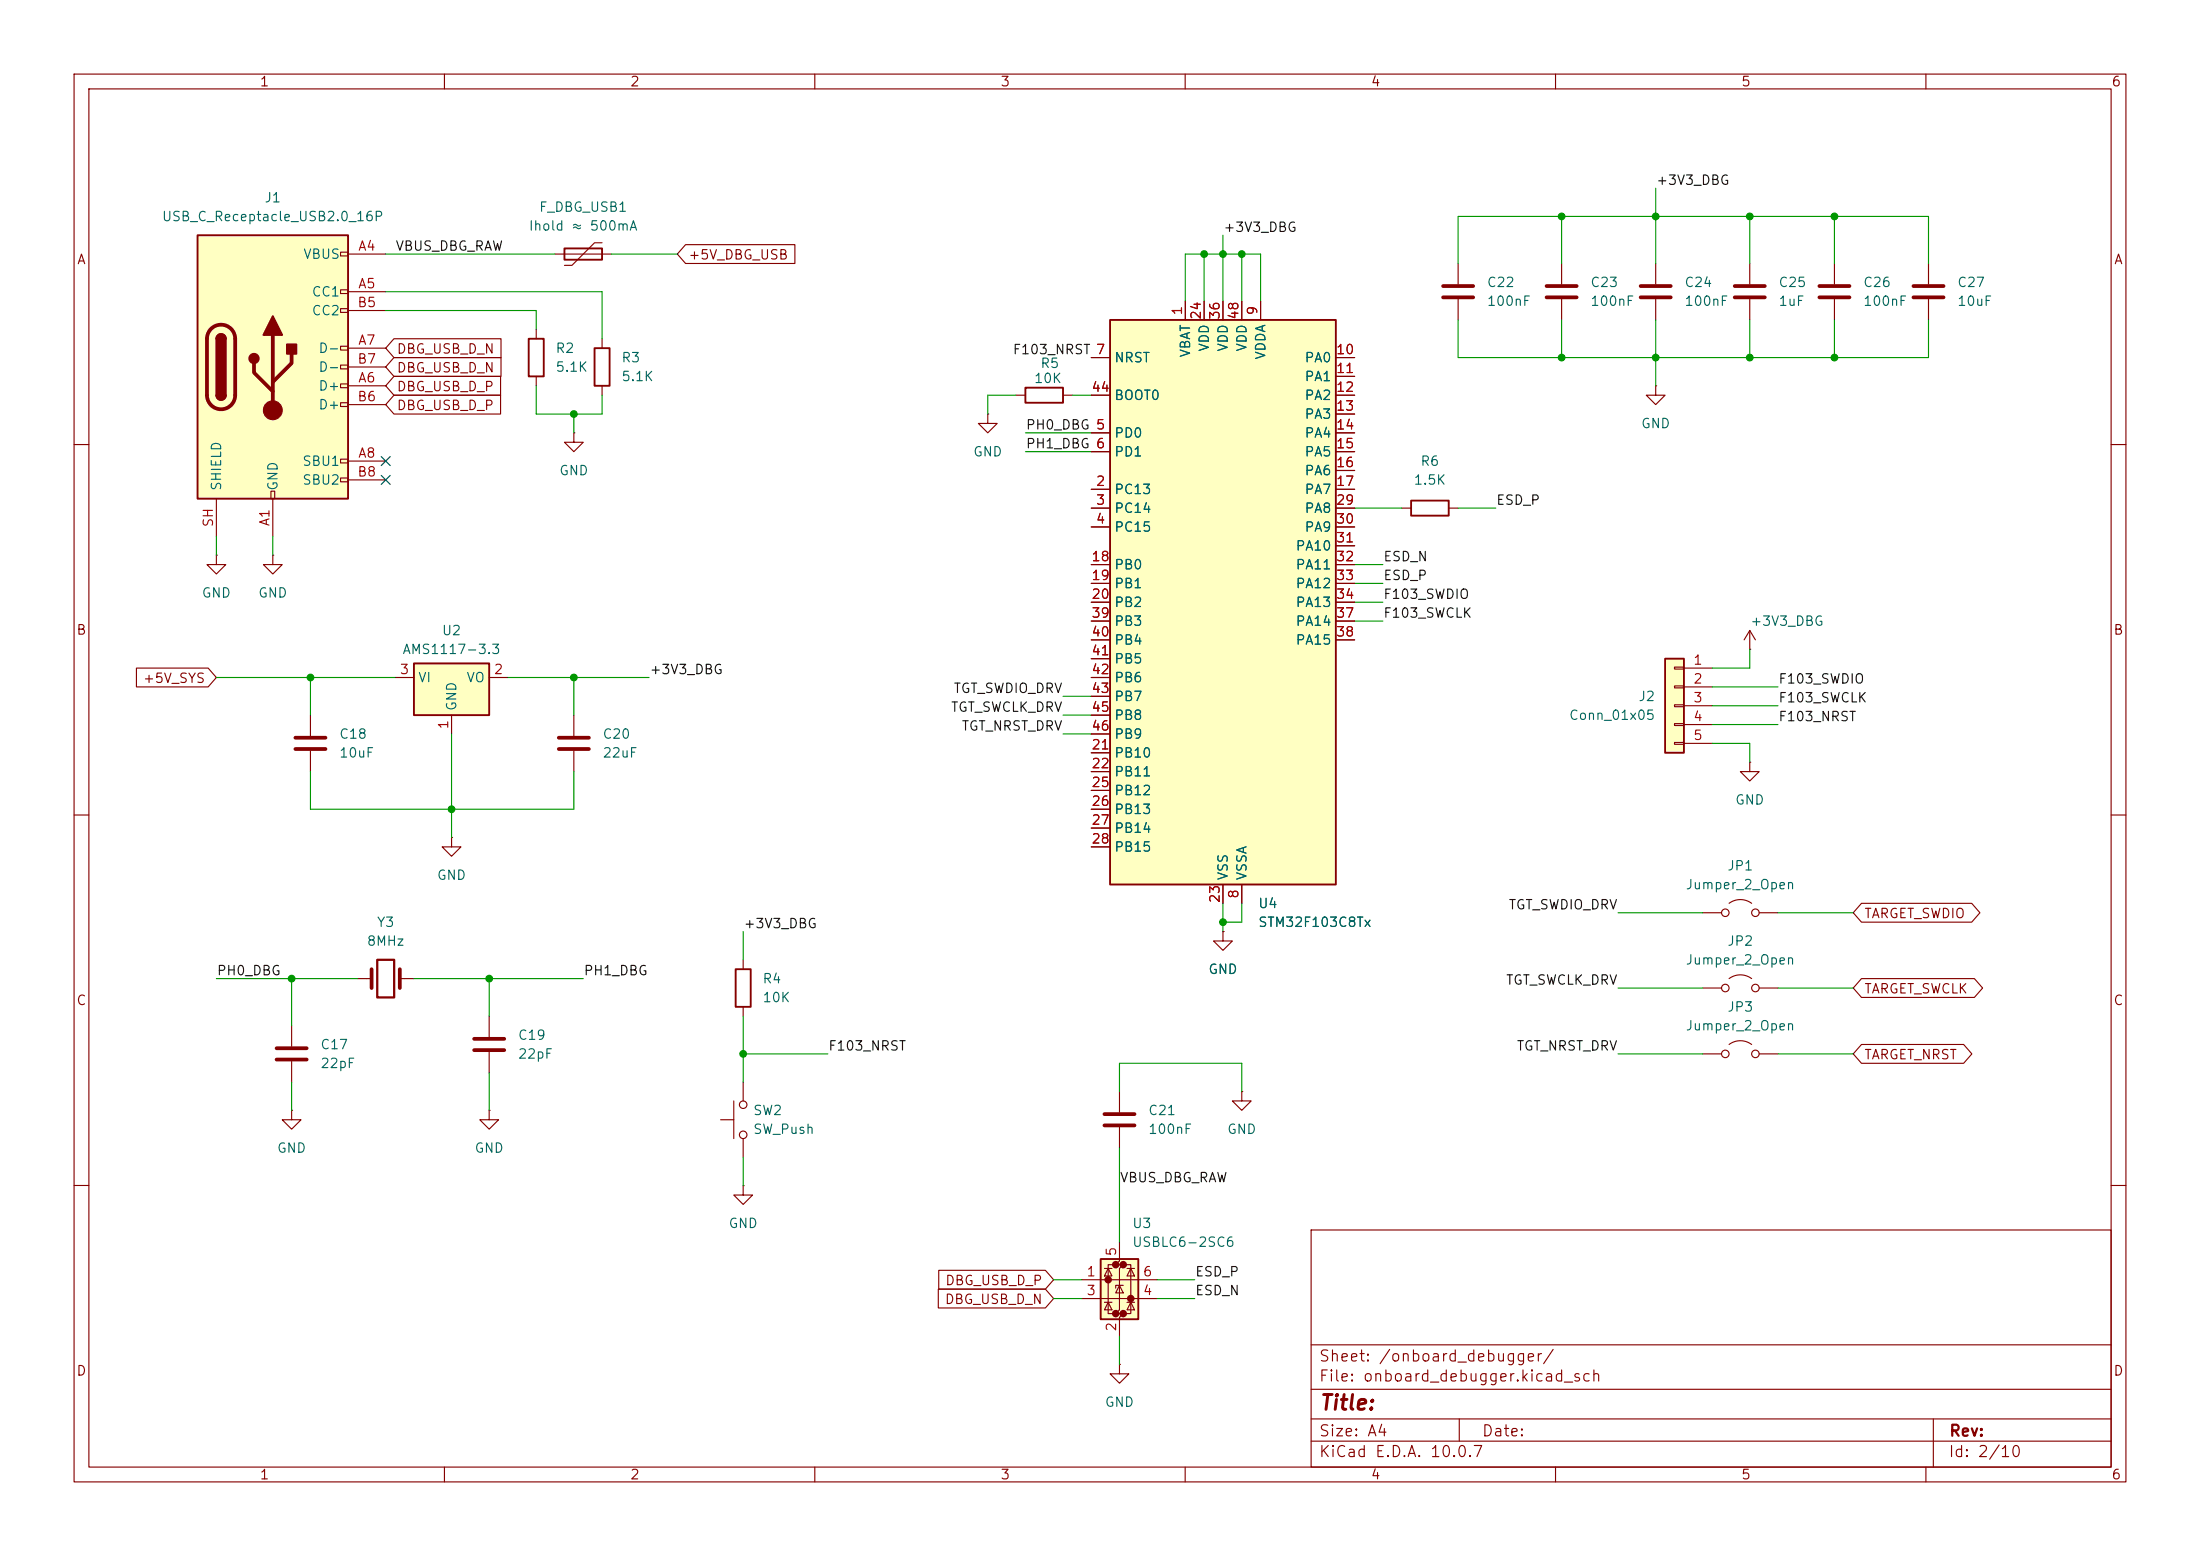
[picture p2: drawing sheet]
<svg xmlns="http://www.w3.org/2000/svg" width="297mm" height="210mm" viewBox="0 0 297 210" stroke-linecap="round" stroke-linejoin="round" font-family="sans-serif">
<g fill="none" stroke="#840000" stroke-width=".15">
<path d="M10 10h277v190h-277zM12 12h273v186h-273zM60 10v2M110 10v2M160 10v2M210 10v2M260 10v2M223.5 35.6v2.8M260.3 35.6v2.8M133.3 55.9v1.3h1.3l-1.3 1.2-1.2-1.2h1.2M133.3 55.9h.1M223.5 40.4v2.8"/>
<path d="M260.3 40.4v2.8M10 60h2M285 60h2M10 110h2M236.2 102.9v1.2h1.3l-1.3 1.3-1.3-1.3h1.3M236.2 102.9h.1M285 110h2M97.3 151.1h1.8M99.1 148.6v5.1M100.3 146.1v2.5M100.3 153.7v2.5M10 160h2"/>
<path d="M177 166h108v32h-108zM285 160h2M60 198v2M110 198v2M160 198v2M177 194.5h108M177 191.5h108M177 187.5h108M177 181.5h108M197 191.5v3M210 198v2M260 198v2"/>
<path d="M261 191.5v6.5"/>
<circle cx="100.3" cy="153.2" r=".51"/>
<circle cx="100.3" cy="149.1" r=".51"/>
</g>
<path d="M221.5 38.6h4.1M258.3 38.6h4.1M221.5 40.1h4.1M258.3 40.1h4.1" fill="none" stroke="#840000" stroke-width=".51"/>
<path d="M224.8 88.9h2.5v12.7h-2.5z" fill="#ffffc2"/>
<path d="M76.2 33.5h5.1v1.6h-5.1zM224.8 88.9h2.5v12.7h-2.5zM99.3 130.8h2v5.1h-2z" fill="none" stroke="#840000" stroke-width=".25"/>
<g fill="none" stroke="#840000" stroke-width=".15">
<path d="M74.9 34.3h7.6M81.3 32.8h-1l-3.1 3h-1M247.6 35.6v2.8M223.5 52.1v1.2h1.3l-1.3 1.3-1.3-1.3h1.3M223.5 52.1h.1M247.6 40.4v2.8M226.1 90h1.2v.3h-1.2zM226.1 92.6h1.2v.2h-1.2zM226.1 95.1h1.2v.3h-1.2zM226.1 97.7h1.2v.2h-1.2zM227.3 90.2h3.8M227.3 92.7h3.8"/>
<path d="M227.3 95.3h3.8M227.3 97.8h3.8M226.1 100.2h1.2v.3h-1.2zM227.3 100.3h3.8M48.3 132.1h1.9M54 132.1h1.9M100.3 129.5v1.3M100.3 135.9v1.3M229.9 133.4h2.5M233.4 132.1a2.54 2.54 0 0 1 3.1 0M237.5 133.4h2.5M39.4 149.9v1.2h1.2l-1.2 1.3-1.3-1.3h1.3"/>
<path d="M39.4 149.9h.1M66 149.9v1.2h1.3l-1.3 1.3-1.2-1.3h1.2M66 149.9h.1M229.9 142.2h2.5M233.4 141a2.54 2.54 0 0 1 3.1 0M237.5 142.2h2.5M100.3 160v1.3h1.3l-1.3 1.3-1.2-1.3h1.2M100.3 160h.1M151.1 184.2v1.2h1.3l-1.3 1.3-1.2-1.3h1.2M151.1 184.2h.1"/>
<circle cx="232.9" cy="133.4" r=".51"/>
<circle cx="237" cy="133.4" r=".51"/>
<circle cx="232.9" cy="142.2" r=".51"/>
<circle cx="237" cy="142.2" r=".51"/>
</g>
<path d="M245.6 38.6h4.1M245.6 40.1h4.1M50.2 130.8v2.6M54 130.8v2.6" fill="none" stroke="#840000" stroke-width=".51"/>
<path d="M50.9 129.5h2.3v5.1h-2.3z" fill="none" stroke="#840000" stroke-width=".3"/>
<path d="M148.6 169.9h5.1v8.2h-5.1z" fill="#ffffc2"/>
<g fill="#840000" stroke="#840000" stroke-width=".51">
<circle cx="149.6" cy="172.7" r=".25"/>
<circle cx="150.6" cy="170.7" r=".25"/>
<circle cx="150.6" cy="177.3" r=".25"/>
<circle cx="151.6" cy="170.7" r=".25"/>
<circle cx="151.6" cy="177.3" r=".25"/>
<circle cx="152.7" cy="175.3" r=".25"/>
</g>
<g fill="none" stroke="#840000" stroke-width=".15">
<path d="M165.1 125.7v1.3h1.3l-1.3 1.3-1.3-1.3h1.3M165.1 125.7h.1M229.9 123.2h2.5M233.4 121.9a2.54 2.54 0 0 1 3.1 0M237.5 123.2h2.5M151.1 147.3v2.8M151.1 152.1v2.8M146 172.7h10.2M146 175.3h10.2M149.1 175.8h1M149.1 171.2h1M149.6 171.2l.5 1h-1z"/>
<path d="M149.6 175.8l.5 1h-1zM150.6 170.7h-1v6.6h1M151.1 167.6v2.6l-.5 .5h1l-.5 .5v5.6l-.5 .5h1l-.5 .5v2.5M151.1 173.5l.5 1h-1zM151.6 173.5h-1v.4M151.6 170.7h1.1v6.6h-1.1M152.1 175.8h1.1M152.1 171.2h1.1M152.7 171.2l.5 1h-1.1zM152.7 175.8l.5 1h-1.1z"/>
<circle cx="232.9" cy="123.2" r=".51"/>
<circle cx="237" cy="123.2" r=".51"/>
</g>
<path d="M148.6 169.9h5.1v8.2h-5.1z" fill="none" stroke="#840000" stroke-width=".25"/>
<path d="M149.1 150.4h4.1M149.1 151.9h4.1" fill="none" stroke="#840000" stroke-width=".51"/>
<path d="M55.9 89.5h10.1v7h-10.1z" fill="#ffffc2"/>
<path d="M80.3 47h2v5.1h-2zM55.9 89.5h10.1v7h-10.1z" fill="none" stroke="#840000" stroke-width=".25"/>
<g fill="none" stroke="#840000" stroke-width=".15">
<path d="M196.8 35.6v2.8M81.3 45.7v1.3M81.3 52.1v1.2M196.8 40.4v2.8M29.2 74.9v1.3h1.3l-1.3 1.3-1.3-1.3h1.3M29.2 74.9h.1M36.8 74.9v1.3h1.3l-1.3 1.3-1.2-1.3h1.2M36.8 74.9h.1M41.9 96.5v2.8M53.3 91.4h2.6M61 96.5v2.6M66 91.4h2.6"/>
<path d="M77.5 96.5v2.8M236.2 87.6h.1M236.2 85.1l-.7 1.3M236.2 85.1l.8 1.3M236.2 85.1v2.5M41.9 101.3v2.8M61 113v1.3h1.2l-1.2 1.3-1.3-1.3h1.3M61 113h.1M77.5 101.3v2.8M66 137.2v2.8M66 142v2.8M167.6 147.3v1.3h1.3l-1.3 1.3-1.2-1.3h1.2"/>
<path d="M167.6 147.3h.1"/>
</g>
<path d="M194.8 38.6h4.1M194.8 40.1h4.1M39.9 99.6h4M75.4 99.6h4.1M39.9 101.1h4M75.4 101.1h4.1M64 140.2h4.1M64 141.7h4.1" fill="none" stroke="#840000" stroke-width=".51"/>
<path d="M26.7 31.8h20.3v35.5h-20.3z" fill="#ffffc2"/>
<g fill="none" stroke="#840000" stroke-width=".15">
<path d="M46 34h1v.5h-1zM46 39.1h1v.5h-1zM47 34.3h5.1M47 39.4h5.1M210.8 35.6v2.8M46 41.7h1v.5h-1zM46 46.7h1v.5h-1zM46 49.3h1v.5h-1zM46 51.8h1v.5h-1zM46 54.4h1v.5h-1zM47 52.1h5.1M47 47h5.1"/>
<path d="M47 41.9h5.1M47 54.6h5.1M47 49.5h5.1M72.4 44.5v1.2M72.4 50.8v1.3M137.2 53.3h1.2M143.5 53.3h1.3M210.8 40.4v2.8M29.2 67.3v5.1M36.6 66.3h.5v1h-.5zM36.8 67.3v5.1M46 62h1v.5h-1z"/>
<path d="M46 64.5h1v.5h-1zM47 62.2h5.1M47 64.8h5.1M189.2 68.6h1.3M195.6 68.6h1.2"/>
</g>
<path d="M26.7 31.8h20.3v35.5h-20.3zM29.2 45.7a.64 .64 0 0 1 .6-.6 .64 .64 0 0 1 .7 .6M29.2 53.3a.64 .64 0 0 0 .6 .7 .64 .64 0 0 0 .7-.7M71.4 45.7h2v5.1h-2zM138.4 52.3h5.1v2.1h-5.1zM190.5 67.6h5.1v2h-5.1z" fill="none" stroke="#840000" stroke-width=".25"/>
<path d="M208.8 38.6h4.1M28.5 44.4a1.9 1.9 0 0 1 2.1-.4 1.9 1.9 0 0 1 1.1 1.7v7.6a1.91 1.91 0 0 1-1.9 1.9 1.91 1.91 0 0 1-1.9-1.9v-7.6a1.9 1.9 0 0 1 .6-1.3zM34.3 49v1.3l2.5 2.5M36.8 45.2v10.2M39.4 47.8v1.2l-2.6 2.6M208.8 40.1h4.1" fill="none" stroke="#840000" stroke-width=".51"/>
<g fill="#840000" stroke="#840000" stroke-width=".25">
<path d="M29.2 45.7h1.3v7.6h-1.3z"/>
<path d="M29.4 45.3a.64 .64 0 0 1 .7-.2 .64 .64 0 0 1 .4 .6h-1.3z"/>
<path d="M29.2 53.3h1.3a.64 .64 0 0 1-.7 .7 .64 .64 0 0 1-.6-.7z"/>
<path d="M36.8 42.7l1.3 2.5h-2.5z"/>
<path d="M38.7 46.5h1.3v1.3h-1.3z"/>
<circle cx="34.3" cy="48.4" r=".63"/>
</g>
<circle cx="36.8" cy="55.4" r="1.27" fill="#840000" stroke="#840000" stroke-width=".15"/>
<path d="M149.9 43.2h30.4v76.2h-30.4z" fill="#ffffc2"/>
<path d="M149.9 43.2h30.4v76.2h-30.4z" fill="none" stroke="#840000" stroke-width=".25"/>
<g fill="none" stroke="#840000" stroke-width=".15">
<path d="M92.6 33h14.7v2.6h-14.7l-1.2-1.3zM236.2 35.6v2.8M53.2 48.3h14.4v2.5h-14.4l-1.1-1.3zM53.2 45.7h14.4v2.6h-14.4l-1.1-1.3zM53.2 50.8h14.4v2.5h-14.4l-1.1-1.2zM53.2 53.3h14.4v2.6h-14.4l-1.1-1.3zM77.5 58.4v1.3h1.2l-1.2 1.3-1.3-1.3h1.3M77.5 58.4h.1M147.3 58.4h2.6M147.3 48.3h2.6M147.3 53.3h2.6M160 40.6v2.6"/>
<path d="M162.6 40.6v2.6M165.1 40.6v2.6M167.6 40.6v2.6M170.2 40.6v2.6M180.3 58.4h2.6M180.3 48.3h2.6M180.3 50.8h2.6M180.3 53.3h2.6M180.3 55.9h2.6M236.2 40.4v2.8M147.3 66h2.6M147.3 68.6h2.6"/>
<path d="M147.3 71.1h2.6M147.3 61h2.6M147.3 76.2h2.6M147.3 78.7h2.6M180.3 66h2.6M180.3 68.6h2.6M180.3 71.1h2.6M180.3 61h2.6M180.3 63.5h2.6M180.3 76.2h2.6M180.3 78.7h2.6M180.3 73.7h2.6"/>
<path d="M18.4 90.2h9.7l1.1 1.2-1.1 1.3h-9.7zM147.3 81.3h2.6M147.3 83.8h2.6M147.3 86.4h2.6M147.3 88.9h2.6M147.3 91.4h2.6M147.3 94h2.6M147.3 96.5h2.6M147.3 99.1h2.6M180.3 81.3h2.6M180.3 83.8h2.6M180.3 86.4h2.6"/>
<path d="M147.3 101.6h2.6M147.3 104.1h2.6M147.3 106.7h2.6M147.3 109.2h2.6M147.3 111.8h2.6M147.3 114.3h2.6M165.1 119.4v2.5M167.6 119.4v2.5M39.4 138.4v2.8M165.1 125.7h.1M251.3 132.1h15.2l1.2 1.3-1.2 1.2h-15.2l-1.1-1.2zM251.3 121.9h14.9l1.1 1.3-1.1 1.3h-14.9l-1.1-1.3z"/>
<path d="M39.4 143.3v2.8M251.3 141h13.8l1.1 1.2-1.1 1.3h-13.8l-1.1-1.3zM126.7 174h14.4l1.1 1.3-1.1 1.2h-14.4zM126.7 171.4h14.4l1.1 1.3-1.1 1.3h-14.4z"/>
</g>
<path d="M234.2 38.6h4.1M234.2 40.1h4.1M37.3 141.5h4.1M37.3 143h4.1" fill="none" stroke="#840000" stroke-width=".51"/>
<g fill="none" stroke="#009600" stroke-width=".15">
<path d="M52.1 34.3h22.8M52.1 39.4h29.2v6.3M82.5 34.3h8.9M162.6 34.3v6.3M165.1 31.8v8.8M167.6 34.3v6.3M196.8 35.6v-6.4h63.5v6.4M210.8 29.2v6.4M223.5 25.4v10.2M236.2 29.2v6.4M247.6 29.2v6.4M52.1 41.9h20.3v2.6"/>
<path d="M72.4 52.1v3.8h8.9v-2.6M77.5 55.9v2.5M137.2 53.3h-3.9v2.6M138.4 58.4h8.9M144.8 53.3h2.5M160 40.6v-6.3h10.2v6.3M196.8 43.2v5.1h63.5v-5.1M210.8 43.2v5.1M223.5 43.2v8.9M236.2 43.2v5.1M247.6 43.2v5.1M29.2 72.4v2.5"/>
<path d="M36.8 72.4v2.5M138.4 61h8.9M182.9 68.6h6.3M182.9 76.2h3.8M182.9 78.7h3.8M196.8 68.6h5.1M29.2 91.4h24.1M41.9 91.4v5.1M61 99.1v13.9M68.6 91.4h19M77.5 91.4v5.1M143.5 94h3.8"/>
<path d="M143.5 96.5h3.8M143.5 99.1h3.8M182.9 83.8h3.8M182.9 81.3h3.8M231.1 92.7h8.9M231.1 95.3h8.9M231.1 97.8h8.9M236.2 87.6v2.6h-5.1M41.9 104.1v5.1h35.6v-5.1M231.1 100.3h5.1v2.6M29.2 132.1h19.1M39.4 132.1v6.3"/>
<path d="M55.9 132.1h22.8M66 132.1v5.1M100.3 125.7v3.8M100.3 137.2v8.9M165.1 121.9v3.8M167.6 121.9v2.6h-2.5M218.4 133.4h11.5M218.4 123.2h11.5M240 133.4h10.2M240 123.2h10.2M39.4 146.1v3.8M66 144.8v5.1"/>
<path d="M100.3 156.2v3.8M100.3 142.2h11.5M151.1 147.3v-3.8h16.5v3.8M151.1 154.9v12.7M218.4 142.2h11.5M240 142.2h10.2M142.2 172.7h3.8M142.2 175.3h3.8M156.2 172.7h5.1M156.2 175.3h5.1M151.1 180.3v3.9"/>
</g>
<path d="M51.5 61.6l1.2 1.2M51.5 64.2l1.2 1.2M52.7 61.6l-1.2 1.2M52.7 64.2l-1.2 1.2" fill="none" stroke="#000084" stroke-width=".15"/>
<g fill="#009600" stroke="#009600" stroke-width=".14">
<circle cx="247.6" cy="29.2" r=".46"/>
<circle cx="236.2" cy="29.2" r=".46"/>
<circle cx="236.2" cy="48.3" r=".46"/>
<circle cx="247.6" cy="48.3" r=".46"/>
<circle cx="210.8" cy="48.3" r=".46"/>
<circle cx="223.5" cy="48.3" r=".46"/>
<circle cx="223.5" cy="29.2" r=".46"/>
<circle cx="210.8" cy="29.2" r=".46"/>
<circle cx="77.5" cy="55.9" r=".46"/>
<circle cx="100.3" cy="142.2" r=".46"/>
<circle cx="66" cy="132.1" r=".46"/>
<circle cx="39.4" cy="132.1" r=".46"/>
<circle cx="61" cy="109.2" r=".46"/>
<circle cx="41.9" cy="91.4" r=".46"/>
<circle cx="77.5" cy="91.4" r=".46"/>
<circle cx="165.1" cy="124.5" r=".46"/>
<circle cx="162.6" cy="34.3" r=".46"/>
<circle cx="165.1" cy="34.3" r=".46"/>
<circle cx="167.6" cy="34.3" r=".46"/>
</g>
<text font-size="2" fill="#840000" x="178" y="190.8">Title:</text>
<g font-size="1.5" fill="#840000">
<text x="178" y="184.1">Sheet: /onboard_debugger/</text>
<text x="178" y="186.8">File: onboard_debugger.kicad_sch</text>
<text x="178" y="197">KiCad E.D.A. 10.0.7</text>
<text x="178" y="194.2">Size: A4</text>
<text x="200" y="194.2">Date:</text>
<text x="263" y="197">Id: 2/10</text>
<text x="263" y="194.2">Rev:</text>
</g>
<g font-size="1.3" fill="#840000">
<text x="35" y="12">1</text>
<text x="85" y="12">2</text>
<text x="135" y="12">3</text>
<text x="185" y="12">4</text>
<text x="235" y="12">5</text>
<text x="285" y="12">6</text>
<text x="10.3" y="36">A</text>
<text x="92.8" y="35.3">+5V_DBG_USB</text>
<text x="285.3" y="36">A</text>
<text x="53.5" y="50.6">DBG_USB_D_N</text>
<text x="53.5" y="48">DBG_USB_D_N</text>
<text x="53.5" y="53.1">DBG_USB_D_P</text>
<text x="53.5" y="55.7">DBG_USB_D_P</text>
<text x="10.2" y="86">B</text>
<text x="285.2" y="86">B</text>
<text x="19.2" y="92.5">+5V_SYS</text>
<text x="251.6" y="124.2">TARGET_SWDIO</text>
<text x="10.2" y="136">C</text>
<text x="251.6" y="134.4">TARGET_SWCLK</text>
<text x="285.2" y="136">C</text>
<text x="251.6" y="143.3">TARGET_NRST</text>
<text x="127.5" y="173.8">DBG_USB_D_P</text>
<text x="127.5" y="176.3">DBG_USB_D_N</text>
<text x="10.2" y="186">D</text>
<text x="285.2" y="186">D</text>
<text x="35" y="200">1</text>
<text x="85" y="200">2</text>
<text x="135" y="200">3</text>
<text x="185" y="200">4</text>
<text x="235" y="200">5</text>
<text x="285" y="200">6</text>
</g>
<g font-size="1.3" fill="#006464">
<text x="35.6" y="27.6">J1</text>
<text x="72.7" y="28.9">F_DBG_USB1</text>
<text x="21.8" y="30.2">USB_C_Receptacle_USB2.0_16P</text>
<text x="40.8" y="35.3">VBUS</text>
<text x="71.3" y="31.4">Ihold ≈ 500mA</text>
<text x="42" y="40.3">CC1</text>
<text x="200.6" y="39.1">C22</text>
<text x="200.6" y="41.6">100nF</text>
<text x="214.6" y="39.1">C23</text>
<text x="214.6" y="41.6">100nF</text>
<text x="227.3" y="39.1">C24</text>
<text x="227.3" y="41.6">100nF</text>
<text x="240" y="39.1">C25</text>
<text x="240" y="41.6">1uF</text>
<text x="251.4" y="39.1">C26</text>
<text x="251.4" y="41.6">100nF</text>
<text x="264.1" y="39.1">C27</text>
<text x="264.1" y="41.6">10uF</text>
<text x="42" y="42.9">CC2</text>
<text x="42.9" y="48">D-</text>
<text x="74.9" y="48">R2</text>
<text x="163.5" y="47.5" transform="rotate(-90 163.5 47.5)">VDD</text>
<text x="166.1" y="47.5" transform="rotate(-90 166.1 47.5)">VDD</text>
<text x="168.6" y="47.5" transform="rotate(-90 168.6 47.5)">VDD</text>
<text x="42.9" y="53">D+</text>
<text x="42.9" y="50.5">D-</text>
<text x="74.9" y="50.5">5.1K</text>
<text x="83.8" y="49.2">R3</text>
<text x="83.8" y="51.8">5.1K</text>
<text x="139.5" y="52">10K</text>
<text x="140.4" y="50">R5</text>
<text x="150.3" y="49.2">NRST</text>
<text x="161" y="48.3" transform="rotate(-90 161 48.3)">VBAT</text>
<text x="171.1" y="48.6" transform="rotate(-90 171.1 48.6)">VDDA</text>
<text x="176" y="49.2">PA0</text>
<text x="176" y="51.8">PA1</text>
<text x="42.9" y="55.6">D+</text>
<text x="150.3" y="59.4">PD0</text>
<text x="150.3" y="54.3">BOOT0</text>
<text x="176" y="54.3">PA2</text>
<text x="176" y="56.8">PA3</text>
<text x="176" y="59.4">PA4</text>
<text x="221.5" y="58.1">GND</text>
<text x="40.7" y="63.2">SBU1</text>
<text x="40.7" y="65.7">SBU2</text>
<text x="75.4" y="64.5">GND</text>
<text x="131.3" y="61.9">GND</text>
<text x="150.3" y="61.9">PD1</text>
<text x="176" y="61.9">PA5</text>
<text x="176" y="64.5">PA6</text>
<text x="190.8" y="65.7">1.5K</text>
<text x="191.7" y="63.2">R6</text>
<text x="30.2" y="66.3" transform="rotate(-90 30.2 66.3)">SHIELD</text>
<text x="37.8" y="66.3" transform="rotate(-90 37.8 66.3)">GND</text>
<text x="150.3" y="67">PC13</text>
<text x="150.3" y="69.5">PC14</text>
<text x="176" y="67">PA7</text>
<text x="176" y="69.5">PA8</text>
<text x="150.3" y="72.1">PC15</text>
<text x="150.3" y="77.2">PB0</text>
<text x="174.8" y="74.6">PA10</text>
<text x="174.8" y="77.2">PA11</text>
<text x="176" y="72.1">PA9</text>
<text x="27.1" y="81">GND</text>
<text x="34.8" y="81">GND</text>
<text x="150.3" y="79.7">PB1</text>
<text x="150.3" y="82.2">PB2</text>
<text x="174.8" y="79.7">PA12</text>
<text x="174.8" y="82.2">PA13</text>
<text x="54.2" y="88.6">AMS1117-3.3</text>
<text x="59.6" y="86.1">U2</text>
<text x="150.3" y="84.8">PB3</text>
<text x="150.3" y="87.3">PB4</text>
<text x="150.3" y="89.9">PB5</text>
<text x="174.8" y="84.8">PA14</text>
<text x="174.8" y="87.3">PA15</text>
<text x="236.2" y="84.8">+3V3_DBG</text>
<text x="56.4" y="92.4">VI</text>
<text x="62.9" y="92.4">VO</text>
<text x="150.3" y="92.4">PB6</text>
<text x="150.3" y="94.9">PB7</text>
<text x="221.1" y="94.9">J2</text>
<text x="45.7" y="100">C18</text>
<text x="61.9" y="96" transform="rotate(-90 61.9 96)">GND</text>
<text x="81.3" y="100">C20</text>
<text x="150.3" y="97.5">PB8</text>
<text x="150.3" y="100">PB9</text>
<text x="211.7" y="97.5">Conn_01x05</text>
<text x="45.7" y="102.6">10uF</text>
<text x="81.3" y="102.6">22uF</text>
<text x="150.3" y="102.6">PB10</text>
<text x="150.3" y="105.1">PB11</text>
<text x="150.3" y="107.6">PB12</text>
<text x="150.3" y="110.2">PB13</text>
<text x="150.3" y="112.7">PB14</text>
<text x="234.2" y="108.9">GND</text>
<text x="58.9" y="119.1">GND</text>
<text x="150.3" y="115.3">PB15</text>
<text x="166.1" y="118.9" transform="rotate(-90 166.1 118.9)">VSS</text>
<text x="168.6" y="118.9" transform="rotate(-90 168.6 118.9)">VSSA</text>
<text x="233.1" y="117.8">JP1</text>
<text x="50.8" y="125.4">Y3</text>
<text x="169.8" y="122.9">U4</text>
<text x="169.8" y="125.4">STM32F103C8Tx</text>
<text x="227.5" y="120.3">Jumper_2_Open</text>
<text x="49.4" y="128">8MHz</text>
<text x="163" y="131.8">GND</text>
<text x="227.5" y="130.5">Jumper_2_Open</text>
<text x="233.1" y="128">JP2</text>
<text x="102.9" y="133">R4</text>
<text x="102.9" y="135.6">10K</text>
<text x="233.1" y="136.9">JP3</text>
<text x="43.2" y="141.9">C17</text>
<text x="69.8" y="140.7">C19</text>
<text x="69.8" y="143.2">22pF</text>
<text x="227.5" y="139.4">Jumper_2_Open</text>
<text x="43.2" y="144.5">22pF</text>
<text x="37.3" y="155.9">GND</text>
<text x="64" y="155.9">GND</text>
<text x="101.6" y="150.8">SW2</text>
<text x="101.6" y="153.4">SW_Push</text>
<text x="154.9" y="150.8">C21</text>
<text x="154.9" y="153.4">100nF</text>
<text x="165.6" y="153.4">GND</text>
<text x="98.3" y="166.1">GND</text>
<text x="152.8" y="166.1">U3</text>
<text x="152.8" y="168.6">USBLC6-2SC6</text>
<text x="149.1" y="190.2">GND</text>
</g>
<g font-size="1.3" fill="#0f0f0f">
<text x="223.5" y="25.3">+3V3_DBG</text>
<text x="53.3" y="34.2">VBUS_DBG_RAW</text>
<text x="165.1" y="31.6">+3V3_DBG</text>
<text x="136.6" y="48.1">F103_NRST 7</text>
<text x="138.4" y="58.3">PH0_DBG 5</text>
<text x="138.4" y="60.8">PH1_DBG 6</text>
<text x="201.9" y="68.5">ESD_P</text>
<text x="186.7" y="76.1">ESD_N</text>
<text x="186.7" y="83.7">F103_SWCLK</text>
<text x="186.7" y="81.2">F103_SWDIO</text>
<text x="186.7" y="78.6">ESD_P</text>
<text x="87.6" y="91.3">+3V3_DBG</text>
<text x="128.6" y="93.9">TGT_SWDIO_DRV</text>
<text x="240" y="92.6">F103_SWDIO</text>
<text x="240" y="95.1">F103_SWCLK</text>
<text x="128.3" y="96.4">TGT_SWCLK_DRV</text>
<text x="129.7" y="98.9">TGT_NRST_DRV</text>
<text x="240" y="97.7">F103_NRST</text>
<text x="100.3" y="125.6">+3V3_DBG</text>
<text x="203.6" y="123.1">TGT_SWDIO_DRV</text>
<text x="29.2" y="132">PH0_DBG</text>
<text x="78.7" y="132">PH1_DBG</text>
<text x="203.2" y="133.2">TGT_SWCLK_DRV</text>
<text x="111.7" y="142.1">F103_NRST</text>
<text x="204.7" y="142.1">TGT_NRST_DRV</text>
<text x="151.1" y="159.9">VBUS_DBG_RAW</text>
<text x="161.3" y="172.6">ESD_P</text>
<text x="161.3" y="175.1">ESD_N</text>
</g>
<g font-size="1.3" fill="#a90000">
<text x="48.3" y="34.2">A4</text>
<text x="48.2" y="41.8">B5</text>
<text x="48.3" y="39.2">A5</text>
<text x="48.3" y="46.9">A7</text>
<text x="159.9" y="42.6" transform="rotate(-90 159.9 42.6)">1</text>
<text x="162.4" y="43.2" transform="rotate(-90 162.4 43.2)">24</text>
<text x="165" y="43.2" transform="rotate(-90 165 43.2)">36</text>
<text x="167.5" y="43.2" transform="rotate(-90 167.5 43.2)">48</text>
<text x="170" y="42.6" transform="rotate(-90 170 42.6)">9</text>
<text x="48.2" y="49.4">B7</text>
<text x="48.3" y="51.9">A6</text>
<text x="147.3" y="53.2">44</text>
<text x="147.9" y="48.1">7</text>
<text x="180.3" y="48.1">10</text>
<text x="180.3" y="50.7">11</text>
<text x="180.3" y="53.2">12</text>
<text x="48.2" y="54.5">B6</text>
<text x="147.9" y="58.3">5</text>
<text x="180.3" y="55.7">13</text>
<text x="180.3" y="58.3">14</text>
<text x="48.2" y="64.6">B8</text>
<text x="48.3" y="62.1">A8</text>
<text x="147.9" y="65.9">2</text>
<text x="147.9" y="60.8">6</text>
<text x="180.3" y="60.8">15</text>
<text x="180.3" y="63.4">16</text>
<text x="180.3" y="65.9">17</text>
<text x="29.1" y="71.2" transform="rotate(-90 29.1 71.2)">SH</text>
<text x="36.7" y="71.1" transform="rotate(-90 36.7 71.1)">A1</text>
<text x="147.9" y="68.4">3</text>
<text x="147.9" y="71">4</text>
<text x="180.3" y="68.4">29</text>
<text x="180.3" y="71">30</text>
<text x="147.3" y="76.1">18</text>
<text x="180.3" y="73.5">31</text>
<text x="180.3" y="76.1">32</text>
<text x="147.3" y="78.6">19</text>
<text x="147.3" y="81.1">20</text>
<text x="147.3" y="83.7">39</text>
<text x="180.3" y="78.6">33</text>
<text x="180.3" y="81.1">34</text>
<text x="180.3" y="83.7">37</text>
<text x="147.3" y="86.2">40</text>
<text x="147.3" y="88.8">41</text>
<text x="180.3" y="86.2">38</text>
<text x="53.9" y="91.3">3</text>
<text x="66.6" y="91.3">2</text>
<text x="147.3" y="91.3">42</text>
<text x="147.3" y="93.8">43</text>
<text x="228.5" y="90">1</text>
<text x="228.5" y="92.6">2</text>
<text x="228.5" y="95.1">3</text>
<text x="60.8" y="98.5" transform="rotate(-90 60.8 98.5)">1</text>
<text x="147.3" y="101.5">21</text>
<text x="147.3" y="96.4">45</text>
<text x="147.3" y="98.9">46</text>
<text x="228.5" y="97.7">4</text>
<text x="228.5" y="100.2">5</text>
<text x="147.3" y="104">22</text>
<text x="147.3" y="106.5">25</text>
<text x="147.3" y="109.1">26</text>
<text x="147.3" y="111.6">27</text>
<text x="147.3" y="114.2">28</text>
<text x="165" y="122" transform="rotate(-90 165 122)">23</text>
<text x="167.5" y="121.4" transform="rotate(-90 167.5 121.4)">8</text>
<text x="146.6" y="172.6">1</text>
<text x="151" y="169.6" transform="rotate(-90 151 169.6)">5</text>
<text x="154.2" y="172.6">6</text>
<text x="146.6" y="175.1">3</text>
<text x="151" y="179.8" transform="rotate(-90 151 179.8)">2</text>
<text x="154.2" y="175.1">4</text>
</g>
</svg>
